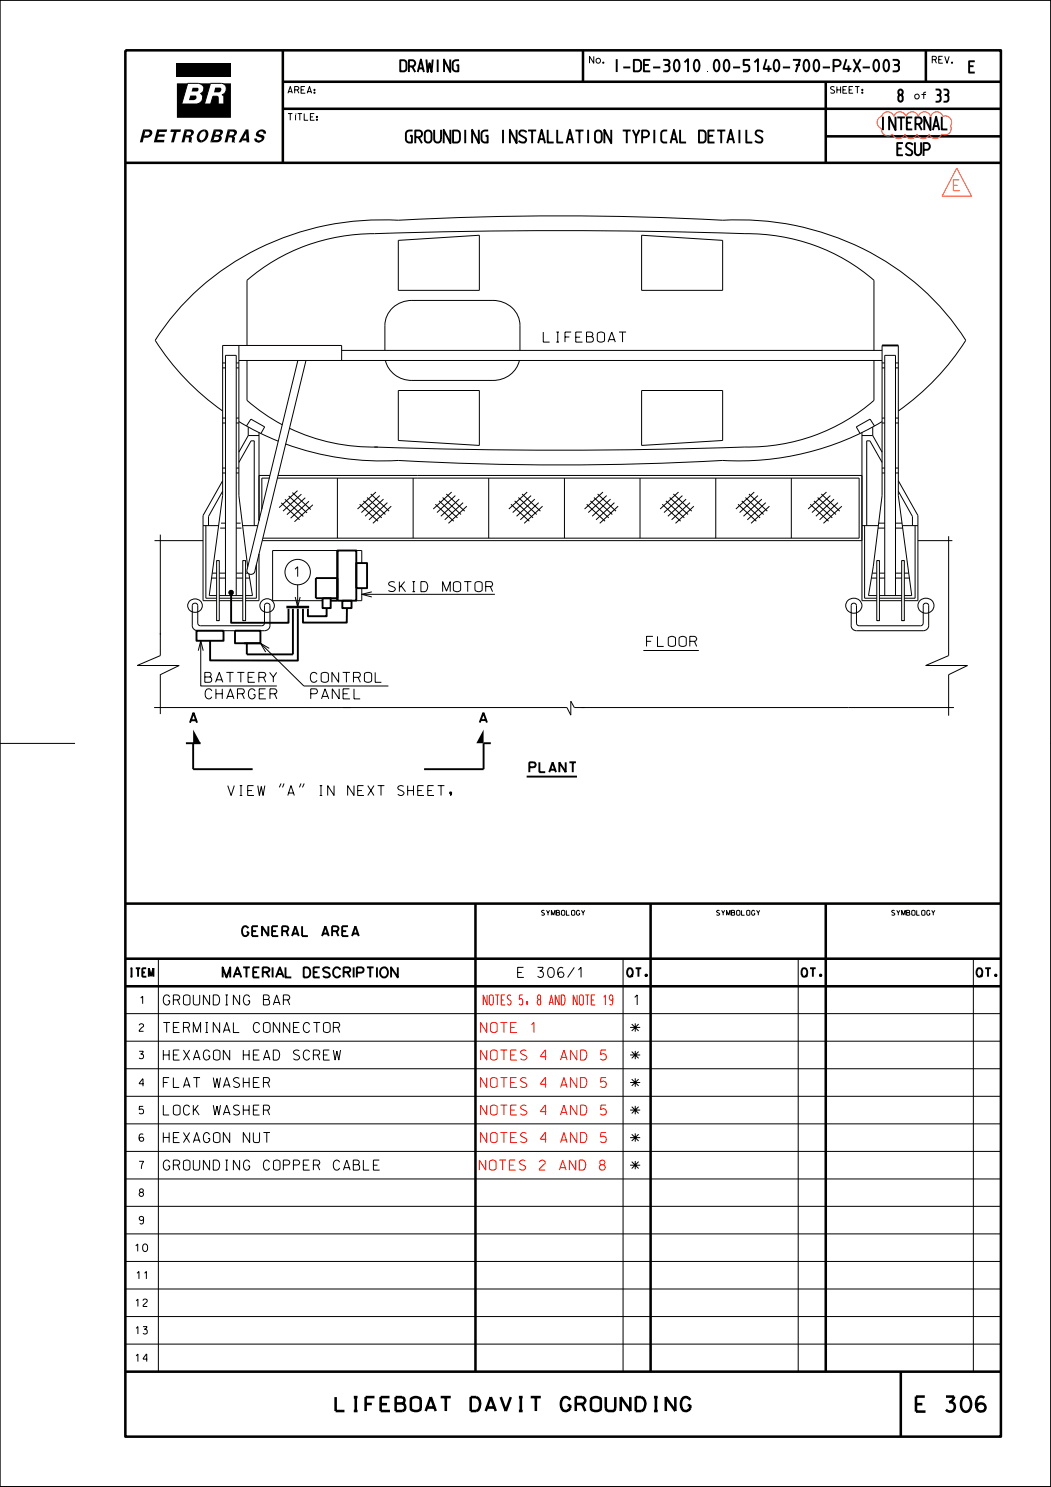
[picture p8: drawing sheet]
<svg xmlns="http://www.w3.org/2000/svg" width="210mm" height="297mm" viewBox="0 0 210 297" stroke-linecap="round" stroke-linejoin="round" font-family="sans-serif">
<g fill="none" stroke="#000" stroke-width=".2">
<path d="M0 0h210v297h-210M0 0h210v296.9h-210zM39.6 16.6a1.04 1.04 0 0 1 1.1 .9 1.04 1.04 0 0 1-.7 1.2 1.2 1.2 0 0 1 .4 1.3 1.2 1.2 0 0 1-1.2 .8M39.6 16.6h-2.1l-1.2 4.2h2.9M39.6 16.6h.1M43.4 19.2l.2 .3M43.4 19.2h.1M43.6 19.5h.1M44.3 16.6h.1M44.3 16.6a1.19 1.19 0 0 1 .9 1.2 1.19 1.19 0 0 1-.9 1.1l.4 .4M44.3 16.6h-2.2l-1.2 4.2h1.2l.4-1.6h.9M44.7 19.3h.1"/>
<path d="M44.7 19.3v1.5h-1.1v-1.3M39.2 20.8h.1M79.6 48l16.2-1v11h-16.2zM128.2 47l16.2 1v10h-16.2zM44.5 72.5h.5M44.5 73.5h.5M47.2 72.5h.5M47.2 73.5h.5M47.7 69v30l1.8 14.2M47.7 72h128.5M49.4 69v-13a38.6 38.6 0 0 1 25.4-9.3 1065.5 1065.5 0 0 1 78.8 .2 38 38 0 0 1 21 9.1v14M49.4 72v8a37.6 37.6 0 0 0 7 4.8"/>
<path d="M59.5 72l-10.2 42a.81 .81 0 0 0 .8 .7 .81 .81 0 0 0 .8-.7l10.2-42M68.3 72v-3h-23.8v30l-2.7 20h1.5M68.3 70h107.9M76.9 69.9v-4.9a5.2 5.2 0 0 1 5.4-5h16.2a5.2 5.2 0 0 1 5.4 5v5M79.6 78h16.2v11l-16.2-1zM103.8 72a5.3 5.3 0 0 1-5.3 4h-16.2a5.3 5.3 0 0 1-5.3-4M128.2 78h16.2v10l-16.2 1zM174.6 72v8a38.1 38.1 0 0 1-25.8 9.3 1079.7 1079.7 0 0 1-74 0M176.2 72.5h.6M176.2 73.5h.6M176.2 69v30l-1.7 14.2-1 5.8h1.7M178.9 72.5h.6"/>
<path d="M178.9 73.5h.6M179.5 69v30l2.7 20h-1.5M44.5 83.5h.5M44.5 84.5h.5M44.5 93.5h.5M44.5 94.5h.5M44.5 98.1l-2.8 5v1.9M44.5 96l-3.9 7v17h2.7M44.5 82.1a50.3 50.3 0 0 1-13.5-14.1 53.7 53.7 0 0 1 47.4-24.1l1.2 .1a601.7 601.7 0 0 1 64.8 0 54.1 54.1 0 0 1 47.3 22.1l1.3 1.9a50.3 50.3 0 0 1-13.5 14.1M47.2 83.5h.5M47.2 84.5h.5M47.2 93.5h.5"/>
<path d="M47.2 94.5h.5M47.7 92.4l2.5-4.4h.6v17M47.7 84.2l3.4 1.9 4.5 2M49.2 85.1l.9-1.4 2.8 1.6-.8 1.3M49.6 87h2.2M49.6 85.3v1.7M49.6 87l-1.9 3.3M51.8 86.4v17.6M51.8 95h2.1M53.8 95.5h-1.5v6.2M55.5 95.5h116.2v12h-119.2M55.6 95h116.6"/>
<path d="M56.9 99.7l3.7 3.4M57.7 99.1l3.6 3.3M57.9 85.5a38.7 38.7 0 0 0 17.6 3.8M58.4 98.4l3.7 3.4M59.4 98l-3.6 3.4M60.2 98.7l-3.6 3.4M61 99.4l-3.7 3.4M67.4 95.5v12M73.3 99.4l3.7 3.4M74.1 98.7l3.7 3.4M75.1 98.3l-3.7 3.4M75.9 99l-3.7 3.4"/>
<path d="M76.6 99.7l-3.6 3.4M82.5 95.5v12M88.4 99.4l3.7 3.4M89.2 98.7l3.7 3.4M90.2 98.3l-3.6 3.4M91 99l-3.7 3.4M91.8 99.7l-3.7 3.4M97.6 95.5v12M103.6 99.4l3.6 3.4M104.3 98.7l3.7 3.4M105.3 98.3l-3.6 3.4M106.1 99l-3.7 3.4"/>
<path d="M106.9 99.7l-3.7 3.4M112.8 95.5v12M118.7 99.4l3.6 3.4M119.4 98.7l3.7 3.4M120.5 98.3l-3.7 3.4M121.2 99l-3.7 3.4M122 99.7l-3.7 3.4M127.9 95.5v12M133.8 99.4l3.7 3.4M134.5 98.7l3.7 3.4M135.6 98.3l-3.7 3.4M136.3 99l-3.6 3.4"/>
<path d="M137.1 99.7l-3.6 3.4M143 95.5v12M148.9 99.4l3.7 3.4M149.6 98.7l3.7 3.4M150.7 98.3l-3.7 3.4M151.4 99l-3.6 3.4M152.2 99.7l-3.6 3.4M158.1 95.5v12M163.4 99.4l3.6 3.4M164.1 98.7l3.7 3.4M165.1 98.3l-3.6 3.4M165.9 99l-3.7 3.4"/>
<path d="M166.7 99.7l-3.7 3.4M172.2 86.4v33.6h3M172.2 87h2.2M174.4 85.3v1.7M174.4 87l1.8 3.3M174.7 85.1l-.9-1.4-2.7 1.6 .7 1.3M176.2 84.2a56.1 56.1 0 0 1-31.8 7.8 584 584 0 0 1-64.8 0 56.1 56.1 0 0 1-22.5-3.3M176.2 83.5h.6M176.2 84.5h.6M176.2 93.5h.6M176.2 94.5h.6M176.2 92.4l-2.4-4.4h-.6v17"/>
<path d="M178.9 83.5h.6M178.9 84.5h.6M178.9 93.5h.6M178.9 94.5h.6M179.5 98.1l2.8 5v1.9M179.5 96l3.9 7v17h-2.7M30.9 108h9.7M32 106.8v24.1l-4.6 2h8.4l-3.8 1.9M40.6 105h3.1M41.1 105v14.5h2.2M42.3 115.5h1M42.4 114.5h.9"/>
<path d="M43.3 112h.5v12h-.5zM43.8 114.5h1.2M43.8 115.5h1.2M43.8 119h4.7M43.8 119.5h4.7M43.8 120h4.7M44 105.5h1M44.2 104.5h.8M45 119v-48h2.2v48M47.2 104.5h.9M47.2 105.5h1.1M47.2 114.5h1.3"/>
<path d="M47.2 115.5h1.3M48.5 105h3M48.5 112h.6v12h-.6zM49.1 114.5h.4M49.1 115.5h.8M49.7 114.6l.7 4.4h-1.3M51.2 112.8v6.7h-2.1M51.8 110.6v9.4h-2.7M52.4 108h119.8M56.2 100.4l3.7 3.4M59 119.2l.5 2 .5-2M59.5 116.8v4.4"/>
<path d="M61.7 100.1l-3.6 3.4M62.5 100.8l-3.7 3.4M67.4 110h-12.9v10h10M71.2 110h1.1v2.5M71.9 100.7l3.6 3.4M72.3 117.5v2.5h-1.1M72.3 118.7h26.6M72.6 100l3.7 3.4M74.3 118.2l-2 .5 2 .5M77.4 100.4l-3.7 3.4M78.2 101.1l-3.7 3.4M87 100.7l3.7 3.4"/>
<path d="M87.7 100l3.7 3.4M92.5 100.4l-3.6 3.4M93.3 101.1l-3.7 3.4M102.1 100.7l3.7 3.4M102.8 100l3.7 3.4M107.6 100.4l-3.6 3.4M108.4 101.1l-3.7 3.4M117.2 100.7l3.7 3.4M118 100l3.6 3.4M122.8 100.4l-3.7 3.4M123.5 101.1l-3.7 3.4M132.3 100.7l3.7 3.4"/>
<path d="M133.1 100l3.6 3.4M137.9 100.4l-3.7 3.4M138.6 101.1l-3.6 3.4M147.5 100.7l3.6 3.4M148.2 100l3.7 3.4M153 100.4l-3.7 3.4M153.7 101.1l-3.6 3.4M161.9 100.7l3.7 3.4M162.6 100l3.7 3.4M167.4 100.4l-3.6 3.4M168.2 101.1l-3.7 3.4M169.4 119.9a1.55 1.55 0 0 1 2.3 0 1.55 1.55 0 0 1-.2 2.3 1.55 1.55 0 0 1-2.1-.2 1.55 1.55 0 0 1 0-2.1z"/>
<path d="M172.2 105h3.3M172.8 105v14.5h2.4M174.1 115.5h1.1M174.3 114.5h.9M175.2 112h.5v12h-.5zM175.4 105.5h1.4M175.5 104.5h1.3M175.7 114.5h1.1M175.7 115.5h1.1M175.7 119h4.5M175.7 119.5h4.5M175.7 120h4.5"/>
<path d="M176.8 119v-48h2.1v48M178.9 104.5h1.3M178.9 105.5h1.4M178.9 114.5h1.3M178.9 115.5h1.3M180.2 112h.5v12h-.5zM180.3 105h3.1M180.7 115.5h1M180.7 114.5h.9M182.8 105v14.5h-2.1M183.4 108h6.9M183.9 119.9a1.55 1.55 0 0 1 2.3 0 1.55 1.55 0 0 1-.3 2.3 1.55 1.55 0 0 1-2.1-.2 1.55 1.55 0 0 1 .1-2.1z"/>
<path d="M189.5 107.1v23.8l-4.5 2h8.3l-3.8 1.9v8.1M32 134.7v7.9M37.9 120a1.4 1.4 0 0 1 2.1 0 1.4 1.4 0 0 1-.2 2.1 1.4 1.4 0 0 1-1.9-.2 1.4 1.4 0 0 1 0-1.9zM38.5 120.7a.56 .56 0 0 1 .6-.2 .56 .56 0 0 1 .4 .5v3.5l.3 .4 .2 .1 12.6-.1 .2-.4v-3.5a.55 .55 0 0 1 .6-.5 .55 .55 0 0 1 .5 .5v4a1.05 1.05 0 0 1-1.1 1h-13.3a1.07 1.07 0 0 1-1.1-1zM39.6 130l.5-2 .5 2M40.1 128v9h15.2M52 128.5l8.7 8.5h16.9M53.8 129.5l-1.8-1 1.1 1.7M128.6 129.9h11M170.1 120.7a.54 .54 0 0 1 .6-.2 .54 .54 0 0 1 .4 .5v3.5l.3 .4 .3 .1 12.5-.1 .3-.4v-3.5a.55 .55 0 0 1 .5-.5 .55 .55 0 0 1 .6 .5v4a1.05 1.05 0 0 1-1.1 1h-13.4a1.03 1.03 0 0 1-1-1zM0 148.5h15M30.8 141.3h82.5l.8 1.5v-2.8l.7 1.3h75.8"/>
<path d="M56.2 156.5l-.4 .8M56.8 156.5l-.4 .8M60.1 156.5l-.3 .8M60.8 156.5l-.4 .8M209.9 148.5h.1M31.6 191.5v82.5M124.5 191.5v82.5M159.5 191.5v82.5M194.5 191.5v82.5M25 219h175M25 213.5h175M25 202.5h175"/>
<path d="M25 208h175M25 235.5h175M25 230h175M25 224.5h175M25 257.5h175M25 252h175M25 246.4h175M25 240.9h175M25 263h175M25 268.5h175"/>
<circle cx="59.5" cy="114.3" r="2.54"/>
<circle cx="53.4" cy="121" r="1.4"/>
</g>
<g fill="none" stroke="#000" stroke-width=".38">
<path d="M176.2 69h3.3M46 118.2h.3v.3h-.3zM46.2 118.4v6h11.4v-2.8M64.5 119.5h1.6v2h-1.6zM66.1 120h1.3M67.4 110h3.8v10h-3.8zM67.4 110v10M67.4 115.5h-4.3v4h4.3M68.4 120h1.8v1.5h-1.8zM71.2 112.5h2.1v5h-2.1zM39.3 126h5.4v2h-5.4zM47 126h5v2.5h-5z"/>
<path d="M48.8 128.5h3.2M58.5 121.6v9.1h-9.2v-2.2M59.5 121.6v10.3h-17.5v-3.9M65.3 121.5v1.6h-3.8v-1.5M69.3 121.5v2.9h-8.8v-2.8M37.1 148.4h3M38.6 148.4v5.2h11.9M98.1 148.4h-1.5v5.2h-11.9M105.2 155.1h10.1"/>
<circle cx="46.2" cy="118.4" r=".36"/>
<circle cx="46.2" cy="118.3" r=".29"/>
<circle cx="46.2" cy="118.4" r=".11"/>
<circle cx="46.2" cy="118.4" r=".18"/>
</g>
<g fill="#000">
<path d="M35.3 12.7h10.8v2.6h-10.8zM38.6 145.7l1.5 2.7h-1.5zM96.6 145.7v2.7h-1.4z"/>
<path d="M38 19.1l1.1-.1a.53 .53 0 0 1 .1 .6 .53 .53 0 0 1-.5 .4h-1z" fill-rule="evenodd"/>
<path d="M38.5 17.5h.9a.39 .39 0 0 1 .3 .4 .39 .39 0 0 1-.3 .4h-1.1z" fill-rule="evenodd"/>
<path d="M43 17.5h1a.53 .53 0 0 1 .2 .6 .53 .53 0 0 1-.5 .3h-.9z" fill-rule="evenodd"/>
<path d="M28.6 25.9l.4 .4-.5 2.1h-.6z" fill-rule="evenodd"/>
<path d="M28.6 25.9h1.2a.77 .77 0 0 1 .7 .7 .77 .77 0 0 1-.7 .8l-1.1 .1 .2-.4h.5a.43 .43 0 0 0 .5-.3 .43 .43 0 0 0-.2-.5h-.7z" fill-rule="evenodd"/>
<path d="M31.4 25.9h2l-.1 .4h-1.5l-.1 .5h1.2l-.1 .5h-1.2l-.2 .6h1.4v.5h-2.1z" fill-rule="evenodd"/>
<path d="M34.1 25.9h2.1l-.1 .4h-.8l-.6 2.1h-.5l.5-2.1h-.7z" fill-rule="evenodd"/>
<path d="M35.3 16.6h2.2l-1.2 4.2h2.9a1.2 1.2 0 0 0 1.2-.8 1.2 1.2 0 0 0-.4-1.3 1.04 1.04 0 0 0 .7-1.2 1.04 1.04 0 0 0-1.1-.9h2.5l-1.2 4.2h1.2l.4-1.6 1 .1 .1 1.5h1.1v-1.5l-.4-.4a1.19 1.19 0 0 0 .9-1.1 1.19 1.19 0 0 0-.9-1.2h1.8v6.9h-10.8z" fill-rule="evenodd"/>
<path d="M36.9 25.9l.5 .4-.6 2.1h-.5z" fill-rule="evenodd"/>
<path d="M36.9 25.9h1.2a.65 .65 0 0 1 .7 .5 .65 .65 0 0 1-.5 .7l-.2 .1a1.15 1.15 0 0 1 .1 1.2h-.5v-.1a.6 .6 0 0 0-.2-.9h-.5l.2-.4h.5a.39 .39 0 0 0 .5-.2 .39 .39 0 0 0-.3-.5h-.5z" fill-rule="evenodd"/>
<path d="M38.2 28.4l.1 .1z" fill-rule="evenodd"/>
<path d="M39.9 26.2l.9-.3v.4a.85 .85 0 0 0-1 .9v.4l.4 .4 .1 .5a.96 .96 0 0 1-1-.6 .96 .96 0 0 1 .1-1z" fill-rule="evenodd"/>
<path d="M40.8 25.9a1.02 1.02 0 0 1 .9 .6 1.02 1.02 0 0 1-.3 1.1l-.6 .6-.5 .3-.1-.5a1.09 1.09 0 0 0 .6-1.8z" fill-rule="evenodd"/>
<path d="M42.7 25.9l.5 .4-.5 1.7-.7 .4z" fill-rule="evenodd"/>
<path d="M42.7 25.9h1.3a.62 .62 0 0 1 .6 .6 .62 .62 0 0 1-.6 .6 .78 .78 0 0 1 .2 .9 .78 .78 0 0 1-.8 .4h-1.4l.7-.4h.7a.33 .33 0 0 0 .4-.3 .33 .33 0 0 0-.3-.4h-.6l.1-.4h.6a.33 .33 0 0 0 .4-.2 .33 .33 0 0 0-.3-.4h-.5z" fill-rule="evenodd"/>
<path d="M45.5 25.9l.5 .4-.6 2.1h-.5z" fill-rule="evenodd"/>
<path d="M45.5 25.9h1.2a.69 .69 0 0 1 .7 .7 .69 .69 0 0 1-.7 .6l.3 .4-.2 .8h-.5v-.1a.62 .62 0 0 0-.2-.9h-.4l.1-.4h.5a.39 .39 0 0 0 .5-.2 .39 .39 0 0 0-.3-.5h-.5z" fill-rule="evenodd"/>
<path d="M46.8 28.4l.1 .1z" fill-rule="evenodd"/>
<path d="M49.1 25.9l.1 .8-1 1.7h-.5z" fill-rule="evenodd"/>
<path d="M49.1 25.9h.5l.2 2.5h-.5l-.1-.3h-.8l.2-.4h.6z" fill-rule="evenodd"/>
<path d="M51.5 26.2a.89 .89 0 0 1 1-.4 .89 .89 0 0 1 .6 .9h-.5a.44 .44 0 0 0-.5-.5 .44 .44 0 0 0-.3 .6h.1a.79 .79 0 0 1 .9 .7 .79 .79 0 0 1-.8 .9 .77 .77 0 0 1-.8 0 .77 .77 0 0 1-.4-.8l.5 .1a.47 .47 0 0 0 .5 .3 .47 .47 0 0 0 .5-.4l-.4-.2a.66 .66 0 0 1-.8-.4 .66 .66 0 0 1 .4-.8z" fill-rule="evenodd"/>
<path d="M51.7 28.4l.1 .1z" fill-rule="evenodd"/>
</g>
<g fill="none" stroke="#000" stroke-width=".51">
<path d="M25 10.1h175v276.8h-175zM56.5 16.3h143.5M56.5 10.1v22.4M116.5 10.1v6.2M165 16.3v16.2M185 10.1v6.2M25 32.5h175M56.5 21.7h143.5M165 27.2h35M57.2 121.2h4.6M25 180.5h175M25 191.5h175"/>
<path d="M25 197h175M95 180.5v93.5M130 180.5v93.5M165 180.5v93.5M25 274h175M180 274v12.9"/>
</g>
<path d="M176.1 23.2a1.29 1.29 0 0 1 1.3-.9 1.29 1.29 0 0 1 1.2 .9 1.27 1.27 0 0 1 1.2-.9 1.27 1.27 0 0 1 1.2 .9 1.27 1.27 0 0 1 1.3-.9 1.27 1.27 0 0 1 1.2 .9 1.29 1.29 0 0 1 1.2-.9 1.29 1.29 0 0 1 1.2 .9 1.27 1.27 0 0 1 1.3-.9 1.27 1.27 0 0 1 1.2 .9 1.29 1.29 0 0 1 1.5 .4 1.29 1.29 0 0 1 0 1.5M176.1 25.7a1.29 1.29 0 0 0 .7 1.3 1.29 1.29 0 0 0 1.5-.2 1.29 1.29 0 0 0 1.3 .9 1.29 1.29 0 0 0 1.2-.9 1.27 1.27 0 0 0 1.2 .9 1.27 1.27 0 0 0 1.2-.9 1.27 1.27 0 0 0 1.2 .9 1.27 1.27 0 0 0 1.3-.9 1.29 1.29 0 0 0 1.2 .9 1.29 1.29 0 0 0 1.2-.9M191.2 33.6l2.9 5.6h-5.9z" fill="none" stroke="#ff7f00" stroke-width=".2"/>
<text font-size="3" x="183" y="281.9">E 306</text>
<text font-size="2.8" x="67.1" y="281.8">LIFEBOAT DAVIT GROUNDING</text>
<g font-size="2.7">
<text x="179.4" y="20.4">8</text>
<text x="186.9" y="20.4">33</text>
<text x="81" y="28.6">GROUNDING INSTALLATION TYPICAL DETAILS</text>
<text x="175.8" y="26">INTERNAL</text>
<text x="179.2" y="31.1">ESUP</text>
</g>
<text font-size="2.6" x="122.5" y="14.4">I-DE-3010.00-5140-700-P4X-003</text>
<g font-size="2.5">
<text x="79.8" y="14.4">DRAWING</text>
<text x="193.5" y="14.6">E</text>
</g>
<text font-size="2.2" fill="#ff7f00" x="190.5" y="38.1">E</text>
<g font-size="2">
<text x="108.6" y="68.3">LIFEBOAT</text>
<text x="58.8" y="115.2">1</text>
<text x="77.6" y="118.2">SKID MOTOR</text>
<text x="129.2" y="129.1">FLOOR</text>
<text x="40.9" y="136.3">BATTERY</text>
<text x="62" y="136.3">CONTROL</text>
<text x="41" y="139.6">CHARGER</text>
<text x="62.1" y="139.6">PANEL</text>
<text x="37.9" y="144.4">A</text>
<text x="95.9" y="144.3">A</text>
<text x="105.8" y="154.2">PLANT</text>
<text x="45.5" y="158.9">VIEW &quot;A&quot; IN NEXT SHEET,</text>
<text x="48.4" y="187">GENERAL AREA</text>
<text x="44.5" y="195.2">MATERIAL DESCRIPTION</text>
<text x="103.4" y="195.2">E 306/1</text>
<text x="32.6" y="200.7">GROUNDING BAR</text>
<text x="126.7" y="200.7">1</text>
<text x="32.6" y="206.2">TERMINAL CONNECTOR</text>
<text x="126.1" y="206.2">*</text>
<text x="32.6" y="211.7">HEXAGON HEAD SCREW</text>
<text x="126.1" y="211.7">*</text>
<text x="32.6" y="217.2">FLAT WASHER</text>
<text x="126.1" y="217.2">*</text>
<text x="32.6" y="222.7">LOCK WASHER</text>
<text x="126.1" y="222.7">*</text>
<text x="32.6" y="228.2">HEXAGON NUT</text>
<text x="32.6" y="233.7">GROUNDING COPPER CABLE</text>
<text x="126.1" y="228.2">*</text>
<text x="126.1" y="233.7">*</text>
</g>
<g font-size="2" fill="#f00">
<text x="96.6" y="200.7">NOTES 5, 8 AND NOTE 19</text>
<text x="96" y="206.2">NOTE 1</text>
<text x="96" y="211.7">NOTES 4 AND 5</text>
<text x="96" y="217.2">NOTES 4 AND 5</text>
<text x="96" y="222.7">NOTES 4 AND 5</text>
<text x="95.8" y="233.7">NOTES 2 AND 8</text>
<text x="96" y="228.2">NOTES 4 AND 5</text>
</g>
<g font-size="1.7">
<text x="25.8" y="195.1">ITEM</text>
<text x="125.3" y="195.1">QT.</text>
<text x="160.1" y="195.1">QT.</text>
<text x="195.1" y="195.1">QT.</text>
</g>
<g font-size="1.5">
<text x="28" y="200.5">1</text>
<text x="27.8" y="206">2</text>
<text x="27.8" y="211.5">3</text>
<text x="27.8" y="217">4</text>
<text x="27.8" y="228">6</text>
<text x="27.8" y="222.5">5</text>
<text x="27.8" y="233.5">7</text>
<text x="27.8" y="239">8</text>
<text x="27.8" y="244.5">9</text>
<text x="27" y="250">10</text>
<text x="27.3" y="255.5">11</text>
<text x="27.1" y="261">12</text>
<text x="27.1" y="266.5">13</text>
<text x="27.1" y="271.9">14</text>
</g>
<g font-size="1.3">
<text x="117.8" y="12.6">No.</text>
<text x="186.3" y="12.6">REV.</text>
<text x="57.5" y="18.6">AREA:</text>
<text x="165.9" y="18.6">SHEET:</text>
<text x="182.8" y="19.8">of</text>
<text x="57.5" y="24">TÍTLE:</text>
</g>
<g font-size="1">
<text x="108.2" y="182.8">SYMBOLOGY</text>
<text x="143.2" y="182.8">SYMBOLOGY</text>
<text x="178.2" y="182.8">SYMBOLOGY</text>
</g>
</svg>
